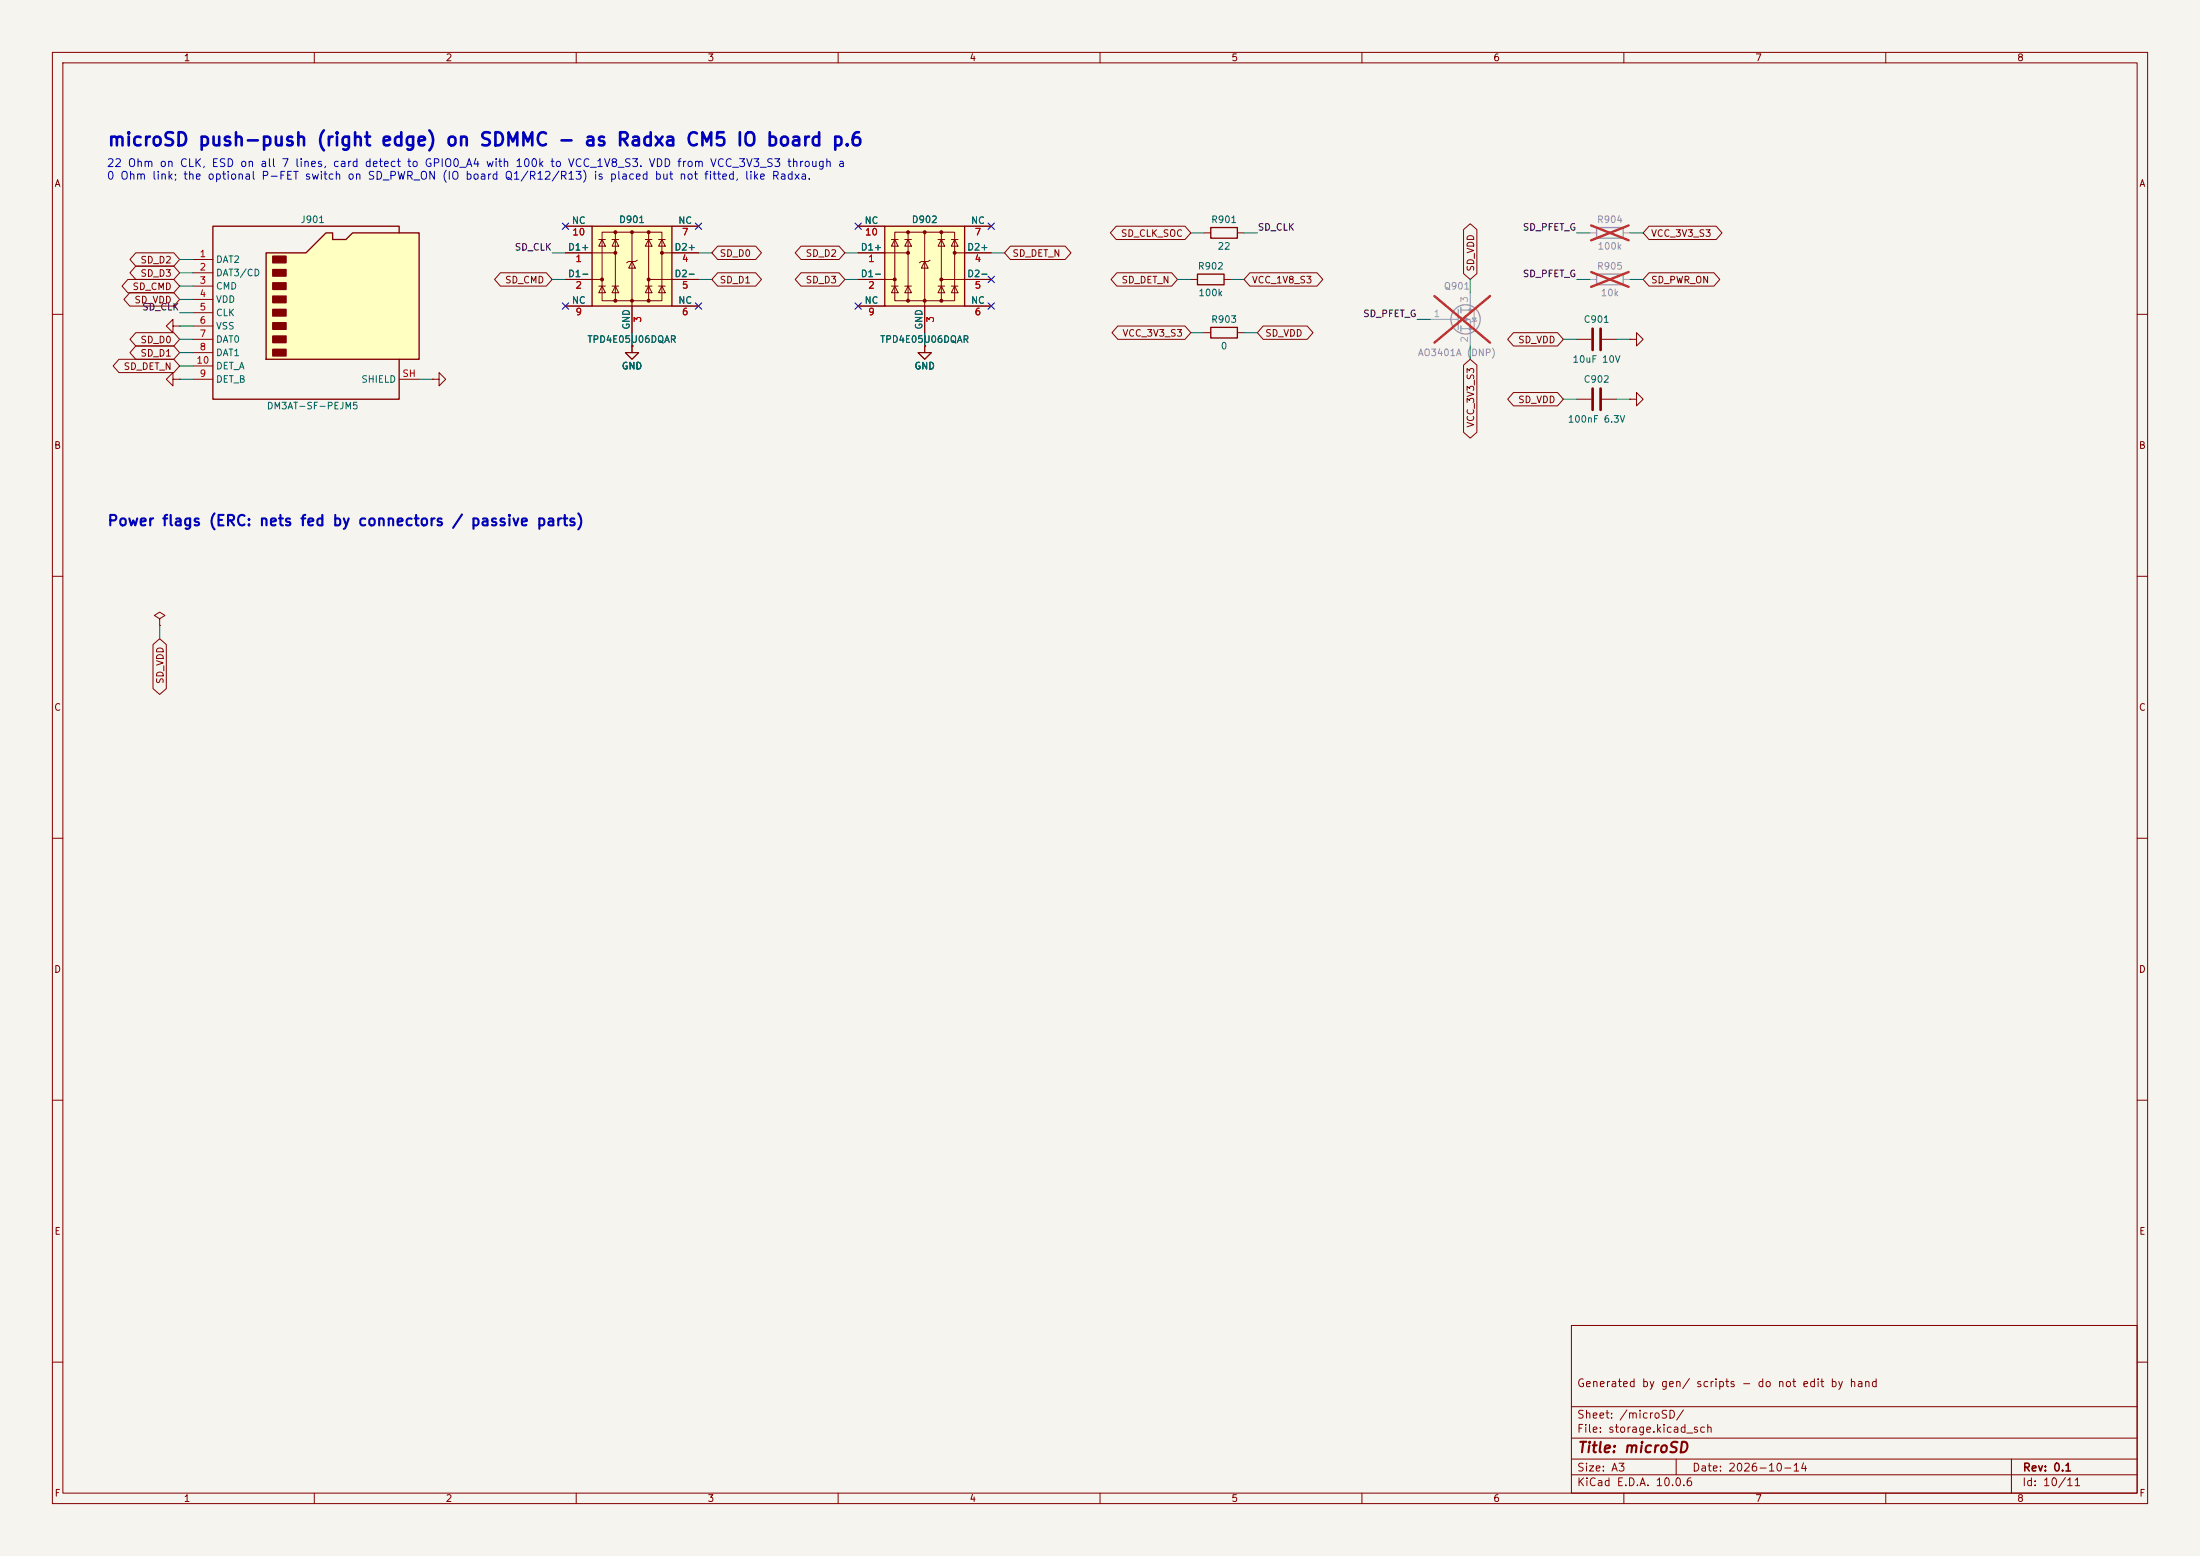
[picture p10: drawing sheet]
<svg xmlns="http://www.w3.org/2000/svg" width="420mm" height="297mm" viewBox="0 0 420 297" stroke-linecap="round" stroke-linejoin="round" font-family="sans-serif">
<path d="M0 0h420v297h-420z" fill="#f5f4ef" stroke="#f5f4ef" stroke-width=".19"/>
<g fill="none" stroke="#840000" stroke-width=".19">
<path d="M10 10h400v277h-400zM12 12h396v273h-396zM60 10v2M110 10v2M160 10v2M210 10v2M260 10v2M310 10v2M360 10v2M227.3 53.3h1.3M233.7 53.3h1.2M10 60h2"/>
<path d="M408 60h2M10 110h2M408 110h2M10 160h2M408 160h2M10 210h2M408 210h2M300 253h108v32h-108zM10 260h2M300 278.5h108M300 274.5h108M300 268.5h108"/>
<path d="M320 278.5v3M384 278.5v6.5M408 260h2M60 285v2M110 285v2M160 285v2M210 285v2M260 285v2M300 281.5h108M310 285v2M360 285v2"/>
</g>
<path d="M228.6 52.3h5.1v2.1h-5.1z" fill="none" stroke="#840000" stroke-width=".25"/>
<path d="M113 43.2h15.3v15.2h-15.3z" fill="#ffffc2"/>
<g fill="none" stroke="#840000" stroke-width=".19">
<path d="M107.9 48.3h9.6M107.9 53.3h7M107.9 58.4h5.1M107.9 43.2h5.1M114.3 45.7h1.3M114.3 54.6h1.3M114.9 44.3h11.5v13.1h-11.5zM114.9 45.7l.7 1.3h-1.3zM114.9 54.6l.7 1.3h-1.3zM116.8 45.7h1.3M116.8 54.6h1.3M117.5 45.7l.6 1.3h-1.3z"/>
<path d="M117.5 54.6l.6 1.3h-1.3zM117.5 44.3v13.1M120.6 49.9l.7 1.3h-1.3zM120.6 44.3v19.2M121.7 49.7l-.4 .2h-1.3l-.4 .3M123.2 45.7h1.3M123.2 54.6h1.3M123.8 45.7l.7 1.3h-1.3zM123.8 54.6l.7 1.3h-1.3zM123.8 44.3v13.1M123.8 53.3h9.5M125.7 45.7h1.3"/>
<path d="M125.7 54.6h1.3M126.4 45.7l.6 1.3h-1.3zM126.4 54.6l.6 1.3h-1.3zM126.4 48.3h6.9M128.3 58.4h5M128.3 43.2h5M120.6 66v1.3h1.3l-1.3 1.3-1.2-1.3h1.2M120.6 66h.1"/>
</g>
<path d="M113 43.2h15.3v15.2h-15.3z" fill="none" stroke="#840000" stroke-width=".25"/>
<g fill="#840000" stroke="#840000" stroke-width=".19">
<circle cx="114.9" cy="53.3" r=".28"/>
<circle cx="117.5" cy="44.3" r=".28"/>
<circle cx="117.5" cy="48.3" r=".28"/>
<circle cx="117.5" cy="57.4" r=".28"/>
<circle cx="120.6" cy="44.3" r=".28"/>
<circle cx="120.6" cy="57.4" r=".28"/>
<circle cx="123.8" cy="44.3" r=".28"/>
<circle cx="123.8" cy="53.3" r=".28"/>
<circle cx="123.8" cy="57.4" r=".28"/>
<circle cx="126.4" cy="48.3" r=".28"/>
</g>
<path d="M168.9 43.2h15.2v15.2h-15.2z" fill="#ffffc2"/>
<g fill="none" stroke="#840000" stroke-width=".19">
<path d="M163.8 48.3h9.6M163.8 53.3h7M163.8 58.4h5.1M163.8 43.2h5.1M170.2 45.7h1.2M170.2 54.6h1.2M170.8 44.3h11.4v13.1h-11.4zM170.8 45.7l.6 1.3h-1.2zM170.8 54.6l.6 1.3h-1.2zM172.7 45.7h1.3M172.7 54.6h1.3M173.4 45.7l.6 1.3h-1.3z"/>
<path d="M173.4 54.6l.6 1.3h-1.3zM173.4 44.3v13.1M176.5 49.9l.7 1.3h-1.3zM176.5 44.3v19.2M177.5 49.7l-.3 .2h-1.3l-.4 .3M179.1 45.7h1.2M179.1 54.6h1.2M179.7 45.7l.6 1.3h-1.2zM179.7 54.6l.6 1.3h-1.2zM179.7 44.3v13.1M179.7 53.3h9.5M181.6 45.7h1.3"/>
<path d="M181.6 54.6h1.3M182.2 45.7l.7 1.3h-1.3zM182.2 54.6l.7 1.3h-1.3zM182.2 48.3h7M184.1 58.4h5.1M184.1 43.2h5.1M229.9 44.5h1.2M236.2 44.5h1.3M33 72.4v-1.3l-1.3 1.3 1.3 1.3v-1.3h1.3M33 62.2v-1.2l-1.3 1.2 1.3 1.3v-1.3h1.3M34.3 72.4h.1M34.3 62.2h.1"/>
<path d="M82.5 72.4h1.3v-1.3l1.3 1.3-1.3 1.3v-1.3M82.5 72.4h.1M176.5 66v1.3h1.3l-1.3 1.3-1.2-1.3h1.2M176.5 66h.1M229.9 63.5h1.2M236.2 63.5h1.3M311.1 76.2h1.3v-1.3l1.3 1.3-1.3 1.3v-1.3M311.1 76.2h.1M311.1 64.8h1.3v-1.3l1.3 1.3-1.3 1.2v-1.2M311.1 64.8h.1M30.5 118.1l1-.6-1-.7-1 .7 1 .6v1.3M30.5 119.4h.1"/>
</g>
<path d="M168.9 43.2h15.2v15.2h-15.2zM231.1 43.4h5.1v2.1h-5.1zM231.1 62.5h5.1v2h-5.1z" fill="none" stroke="#840000" stroke-width=".25"/>
<g fill="#840000" stroke="#840000" stroke-width=".19">
<circle cx="170.8" cy="53.3" r=".28"/>
<circle cx="173.4" cy="44.3" r=".28"/>
<circle cx="173.4" cy="48.3" r=".28"/>
<circle cx="173.4" cy="57.4" r=".28"/>
<circle cx="176.5" cy="44.3" r=".28"/>
<circle cx="176.5" cy="57.4" r=".28"/>
<circle cx="179.7" cy="44.3" r=".28"/>
<circle cx="179.7" cy="53.3" r=".28"/>
<circle cx="179.7" cy="57.4" r=".28"/>
<circle cx="182.2" cy="48.3" r=".28"/>
</g>
<g fill="none" stroke="#9c9b98" stroke-width=".25">
<path d="M278.4 59.1v3.8M278.9 58.7v1M278.9 60.5v1M278.9 62.2v1"/>
<circle cx="279.8" cy="61" r="2.79"/>
</g>
<path d="M278.9 59.2h2.5v3.5h-2.5M280.7 55.9v3.3M273 61h5.4M278.9 61h1.8v5M281.1 60.7h.7l-.4 .6zM281.9 61.2l-1 .3" fill="none" stroke="#9c9b98" stroke-width=".19"/>
<g fill="#9c9b98" stroke="#9c9b98" stroke-width=".19">
<path d="M279.4 60.6l1 .4-1 .3z"/>
<circle cx="280.7" cy="59.2" r=".25"/>
<circle cx="280.7" cy="62.7" r=".25"/>
</g>
<path d="M273.8 56.5l10.7 8.9M284.5 56.5l-10.7 8.9" fill="none" stroke="#e12e31" stroke-width=".46"/>
<path d="M50.8 48.3h7.6l3.8-3.8h1.3v1.2h2.5l1.3-1.2h12.7v24.1h-29.2z" fill="#ffffc2"/>
<path d="M50.8 48.3h7.6l3.8-3.8h1.3v1.2h2.5l1.3-1.2h12.7v24.1h-29.2zM76.2 44.5v-1.3h-35.6v33h35.6v-7.6" fill="none" stroke="#840000" stroke-width=".25"/>
<g fill="#840000" stroke="#840000" stroke-width=".25">
<path d="M52.1 48.9h2.5v1.3h-2.5z"/>
<path d="M52.1 51.4h2.5v1.3h-2.5z"/>
<path d="M52.1 54h2.5v1.2h-2.5z"/>
<path d="M52.1 56.5h2.5v1.3h-2.5z"/>
<path d="M52.1 59.1h2.5v1.2h-2.5z"/>
<path d="M52.1 61.6h2.5v1.3h-2.5z"/>
<path d="M52.1 64.1h2.5v1.3h-2.5z"/>
<path d="M52.1 66.7h2.5v1.2h-2.5z"/>
</g>
<g fill="none" stroke="#840000" stroke-width=".19">
<path d="M24.4 53.3h8.8l1.1 1.3-1.1 1.3h-8.8l-1.1-1.3zM24.8 55.9h8.4l1.1 1.3-1.1 1.2h-8.4l-1.1-1.2zM25.9 50.8h7.3l1.1 1.3-1.1 1.2h-7.3l-1.1-1.2zM25.9 48.3h7.3l1.1 1.2-1.1 1.3h-7.3l-1.1-1.3zM36.8 49.5h3.8M36.8 52.1h3.8M36.8 54.6h3.8M36.8 57.2h3.8M36.8 59.7h3.8M95.5 52.1h8.8l1.1 1.2-1.1 1.3h-8.8l-1.1-1.3zM107.9 48.3h5.1M107.9 53.3h5.1"/>
<path d="M107.9 58.4h5.1M107.9 43.2h5.1M120.6 58.4v5.1M128.3 48.3h5M128.3 53.3h5M128.3 58.4h5M128.3 43.2h5M137 47h7.3l1.1 1.3-1.1 1.2h-7.3l-1.1-1.2zM137 52.1h7.3l1.1 1.2-1.1 1.3h-7.3l-1.1-1.3zM152.9 47h7.3l1.1 1.3-1.1 1.2h-7.3l-1.1-1.2zM152.9 52.1h7.3l1.1 1.2-1.1 1.3h-7.3l-1.1-1.3zM163.8 48.3h5.1"/>
<path d="M163.8 53.3h5.1M163.8 58.4h5.1M163.8 43.2h5.1M176.5 58.4v5.1M184.1 48.3h5.1M184.1 53.3h5.1M184.1 58.4h5.1M184.1 43.2h5.1M192.9 47h10.4l1.2 1.3-1.2 1.2h-10.4l-1.1-1.2zM213.1 43.2h13.1l1.1 1.3-1.1 1.2h-13.1l-1.1-1.2zM213.2 52.1h10.5l1.1 1.2-1.1 1.3h-10.5l-1.1-1.3zM238.6 52.1h12.8l1.1 1.2-1.1 1.3h-12.8l-1.1-1.3z"/>
<path d="M279.4 43.8l1.3-1.1 1.2 1.1v8.4l-1.2 1.1-1.3-1.1zM314.8 43.2h12.8l1.1 1.3-1.1 1.2h-12.8l-1.1-1.2zM314.8 52.1h12.4l1.1 1.2-1.1 1.3h-12.4l-1.1-1.3zM22.7 68.6h10.5l1.1 1.3-1.1 1.2h-10.5l-1.1-1.2zM25.9 63.5h7.3l1.1 1.3-1.1 1.2h-7.3l-1.1-1.2zM25.9 66h7.3l1.1 1.3-1.1 1.3h-7.3l-1.1-1.3zM36.8 62.2h3.8M36.8 64.8h3.8M36.8 67.3h3.8M36.8 72.4h3.8M36.8 69.9h3.8M76.2 72.4h3.8"/>
<path d="M120.6 66h.1M176.5 66h.1M213.4 62.2h12.8l1.1 1.3-1.1 1.3h-12.8l-1.1-1.3zM241.1 62.2h8.5l1.1 1.3-1.1 1.3h-8.5l-1.1-1.3zM279.4 69.7l1.3-1.1 1.2 1.1v12.8l-1.2 1.1-1.3-1.1zM288.9 74.9h8.4l1.1 1.3-1.1 1.3h-8.4l-1.1-1.3zM288.9 63.5h8.4l1.1 1.3-1.1 1.2h-8.4l-1.1-1.2zM301 64.8h2.8M301 76.2h2.8M305.8 64.8h2.8M305.8 76.2h2.8M29.2 123l1.3-1.1 1.3 1.1v8.4l-1.3 1.2-1.3-1.2z"/>
</g>
<path d="M304 62.7v4.1M304 74.2v4M305.6 62.7v4.1M305.6 74.2v4" fill="none" stroke="#840000" stroke-width=".51"/>
<path d="M304.8 52.3h5.1v2.1h-5.1zM304.8 43.4h5.1v2.1h-5.1z" fill="none" stroke="#9c9b98" stroke-width=".25"/>
<path d="M303.5 53.3h1.3M303.5 44.5h1.3M309.9 53.3h1.2M309.9 44.5h1.2" fill="none" stroke="#9c9b98" stroke-width=".19"/>
<path d="M303.8 51.9l7.1 2.9M303.8 43l7.1 2.9M310.9 51.9l-7.1 2.9M310.9 43l-7.1 2.9" fill="none" stroke="#e12e31" stroke-width=".46"/>
<g fill="none" stroke="#009600" stroke-width=".19">
<path d="M34.3 52.1h2.5M34.3 59.7h2.5M34.3 57.2h2.5M34.3 54.6h2.5M34.3 49.5h2.5M105.4 53.3h2.5M105.4 48.3h2.5M133.3 53.3h2.6M133.3 48.3h2.6M161.3 53.3h2.5M161.3 48.3h2.5M189.2 48.3h2.6"/>
<path d="M224.8 53.3h2.5M227.3 44.5h2.6M234.9 53.3h2.6M237.5 44.5h2.5M280.7 53.3v2.6M301 44.5h2.5M301 53.3h2.5M311.1 44.5h2.6M311.1 53.3h2.6M34.3 72.4h2.5M34.3 62.2h2.5M34.3 64.8h2.5"/>
<path d="M34.3 69.9h2.5M34.3 67.3h2.5M80 72.4h2.5M120.6 63.5v2.5M176.5 63.5v2.5M227.3 63.5h2.6M237.5 63.5h2.5M270.5 61h2.5M280.7 66v2.6M298.4 64.8h2.6M298.4 76.2h2.6M308.6 64.8h2.5"/>
<path d="M308.6 76.2h2.5M30.5 119.4v2.5"/>
</g>
<g fill="none" stroke="#000084" stroke-width=".19">
<path d="M107.3 57.8l1.3 1.2M107.3 42.6l1.3 1.2M108.6 57.8l-1.3 1.2M108.6 42.6l-1.3 1.2M132.7 42.6l1.3 1.2M132.7 57.8l1.3 1.2M134 42.6l-1.3 1.2M134 57.8l-1.3 1.2M163.2 42.6l1.2 1.2M163.2 57.8l1.2 1.2M164.4 42.6l-1.2 1.2M164.4 57.8l-1.2 1.2"/>
<path d="M188.6 52.7l1.2 1.2M188.6 57.8l1.2 1.2M188.6 42.6l1.2 1.2M189.8 52.7l-1.2 1.2M189.8 57.8l-1.2 1.2M189.8 42.6l-1.2 1.2"/>
</g>
<text font-size="2.5" fill="#0000c2" x="20.4" y="28.5">microSD push-push (right edge) on SDMMC - as Radxa CM5 IO board p.6</text>
<text font-size="2" fill="#0000c2" x="20.4" y="100.9">Power flags (ERC: nets fed by connectors / passive parts)</text>
<text font-size="2" fill="#840000" x="301" y="277.8">Title: microSD</text>
<g font-size="1.5" fill="#0000c2">
<text x="20.3" y="32.2">22 Ohm on CLK, ESD on all 7 lines, card detect to GPIO0_A4 with 100k to VCC_1V8_S3. VDD from VCC_3V3_S3 through a</text>
<text x="20.3" y="34.7">0 Ohm link; the optional P-FET switch on SD_PWR_ON (IO board Q1/R12/R13) is placed but not fitted, like Radxa.</text>
</g>
<g font-size="1.5" fill="#840000">
<text x="300.9" y="265.1">Generated by gen/ scripts - do not edit by hand</text>
<text x="300.9" y="273.8">File: storage.kicad_sch</text>
<text x="300.9" y="271.1">Sheet: /microSD/</text>
<text x="300.9" y="281.2">Size: A3</text>
<text x="322.9" y="281.2">Date: 2026-10-14</text>
<text x="386" y="281.2">Rev: 0.1</text>
<text x="300.9" y="284">KiCad E.D.A. 10.0.6</text>
<text x="385.9" y="284">Id: 10/11</text>
</g>
<g font-size="1.3" fill="#840000">
<text x="35" y="12">1</text>
<text x="85" y="12">2</text>
<text x="135" y="12">3</text>
<text x="185" y="12">4</text>
<text x="235" y="12">5</text>
<text x="285" y="12">6</text>
<text x="335" y="12">7</text>
<text x="385" y="12">8</text>
<text x="10.3" y="36">A</text>
<text x="408.3" y="36">A</text>
<text x="213.9" y="45.5">SD_CLK_SOC</text>
<text x="315.1" y="45.5">VCC_3V3_S3</text>
<text x="26.7" y="53.1">SD_D3</text>
<text x="26.7" y="50.6">SD_D2</text>
<text x="137.3" y="49.3">SD_D0</text>
<text x="153.7" y="49.3">SD_D2</text>
<text x="193.2" y="49.3">SD_DET_N</text>
<text x="281.7" y="51.9" transform="rotate(-90 281.7 51.9)">SD_VDD</text>
<text x="25.2" y="55.7">SD_CMD</text>
<text x="25.6" y="58.2">SD_VDD</text>
<text x="96.3" y="54.4">SD_CMD</text>
<text x="137.3" y="54.4">SD_D1</text>
<text x="153.7" y="54.4">SD_D3</text>
<text x="214" y="54.4">SD_DET_N</text>
<text x="238.9" y="54.4">VCC_1V8_S3</text>
<text x="315.1" y="54.4">SD_PWR_ON</text>
<text x="26.7" y="65.8">SD_D0</text>
<text x="214.2" y="64.6">VCC_3V3_S3</text>
<text x="241.4" y="64.6">SD_VDD</text>
<text x="289.7" y="65.8">SD_VDD</text>
<text x="23.5" y="70.9">SD_DET_N</text>
<text x="26.7" y="68.4">SD_D1</text>
<text x="289.7" y="77.3">SD_VDD</text>
<text x="281.7" y="81.7" transform="rotate(-90 281.7 81.7)">VCC_3V3_S3</text>
<text x="10.2" y="86">B</text>
<text x="408.2" y="86">B</text>
<text x="31.5" y="130.7" transform="rotate(-90 31.5 130.7)">SD_VDD</text>
<text x="10.2" y="136">C</text>
<text x="408.2" y="136">C</text>
<text x="10.2" y="186">D</text>
<text x="408.2" y="186">D</text>
<text x="10.3" y="236">E</text>
<text x="408.3" y="236">E</text>
<text x="10.3" y="286">F</text>
<text x="35" y="287">1</text>
<text x="85" y="287">2</text>
<text x="135" y="287">3</text>
<text x="185" y="287">4</text>
<text x="235" y="287">5</text>
<text x="285" y="287">6</text>
<text x="335" y="287">7</text>
<text x="385" y="287">8</text>
<text x="408.3" y="286">F</text>
</g>
<g font-size="1.3" fill="#006464">
<text x="57.3" y="42.9">J901</text>
<text x="109.1" y="43">NC</text>
<text x="118.1" y="42.9">D901</text>
<text x="129.4" y="43">NC</text>
<text x="164.9" y="43">NC</text>
<text x="174" y="42.9">D902</text>
<text x="185.3" y="43">NC</text>
<text x="231.1" y="42.9">R901</text>
<text x="232.3" y="48">22</text>
<text x="41.1" y="50.5">DAT2</text>
<text x="41.1" y="53">DAT3/CD</text>
<text x="108.3" y="48.1">D1+</text>
<text x="108.3" y="53.2">D1-</text>
<text x="128.7" y="48.1">D2+</text>
<text x="128.7" y="53.2">D2-</text>
<text x="164.2" y="48.1">D1+</text>
<text x="164.2" y="53.2">D1-</text>
<text x="184.5" y="48.1">D2+</text>
<text x="184.5" y="53.2">D2-</text>
<text x="228.6" y="51.8">R902</text>
<text x="41.1" y="55.6">CMD</text>
<text x="41.1" y="58.1">VDD</text>
<text x="109.1" y="58.3">NC</text>
<text x="129.4" y="58.3">NC</text>
<text x="164.9" y="58.3">NC</text>
<text x="185.3" y="58.3">NC</text>
<text x="228.7" y="56.8">100k</text>
<text x="41.1" y="60.7">CLK</text>
<text x="41.1" y="63.2">VSS</text>
<text x="41.1" y="65.7">DAT0</text>
<text x="112" y="65.7">TPD4E05U06DQAR</text>
<text x="120.5" y="63" transform="rotate(-90 120.5 63)">GND</text>
<text x="167.9" y="65.7">TPD4E05U06DQAR</text>
<text x="176.4" y="63" transform="rotate(-90 176.4 63)">GND</text>
<text x="231.1" y="61.9">R903</text>
<text x="302.2" y="61.9">C901</text>
<text x="41.1" y="68.3">DAT1</text>
<text x="41.1" y="70.8">DET_A</text>
<text x="118.6" y="70.8">GND</text>
<text x="174.5" y="70.8">GND</text>
<text x="232.9" y="67">0</text>
<text x="300.1" y="69.5">10uF 10V</text>
<text x="41.1" y="73.4">DET_B</text>
<text x="68.9" y="73.4">SHIELD</text>
<text x="302.2" y="73.4">C902</text>
<text x="50.8" y="78.4">DM3AT-SF-PEJM5</text>
<text x="299.2" y="81">100nF 6.3V</text>
</g>
<g font-size="1.3" fill="#a90000">
<text x="109.2" y="45.2">10</text>
<text x="130.1" y="45.2">7</text>
<text x="165" y="45.2">10</text>
<text x="186" y="45.2">7</text>
<text x="38" y="49.4">1</text>
<text x="38" y="51.9">2</text>
<text x="109.8" y="50.3">1</text>
<text x="130.1" y="50.3">4</text>
<text x="165.6" y="50.3">1</text>
<text x="186" y="50.3">4</text>
<text x="38" y="54.5">3</text>
<text x="38" y="57">4</text>
<text x="38" y="59.6">5</text>
<text x="109.8" y="55.4">2</text>
<text x="130.1" y="55.4">5</text>
<text x="165.6" y="55.4">2</text>
<text x="186" y="55.4">5</text>
<text x="38" y="62.1">6</text>
<text x="38" y="64.6">7</text>
<text x="109.8" y="60.5">9</text>
<text x="122.7" y="61.7" transform="rotate(-90 122.7 61.7)">3</text>
<text x="130.1" y="60.5">6</text>
<text x="165.6" y="60.5">9</text>
<text x="178.6" y="61.7" transform="rotate(-90 178.6 61.7)">3</text>
<text x="186" y="60.5">6</text>
<text x="37.4" y="69.7">10</text>
<text x="38" y="67.2">8</text>
<text x="38" y="72.3">9</text>
<text x="76.7" y="72.3">SH</text>
</g>
<g font-size="1.3" fill="#0f0f0f">
<text x="240" y="44.3">SD_CLK</text>
<text x="290.6" y="44.3">SD_PFET_G</text>
<text x="98.2" y="48.1">SD_CLK</text>
<text x="290.6" y="53.2">SD_PFET_G</text>
<text x="27" y="59.6">SD_CLK</text>
<text x="260.1" y="60.8">SD_PFET_G</text>
</g>
<g font-size="1.3" fill="#939391">
<text x="304.8" y="42.9">R904</text>
<text x="304.9" y="48">100k</text>
<text x="304.8" y="51.8">R905</text>
<text x="275.5" y="55.6">Q901</text>
<text x="305.5" y="56.8">10k</text>
<text x="270.6" y="68.3">AO3401A (DNP)</text>
</g>
<g font-size="1.3" fill="#a5a4a2">
<text x="280.5" y="57.9" transform="rotate(-90 280.5 57.9)">3</text>
<text x="273.6" y="60.8">1</text>
<text x="280.5" y="65.5" transform="rotate(-90 280.5 65.5)">2</text>
</g>
</svg>
